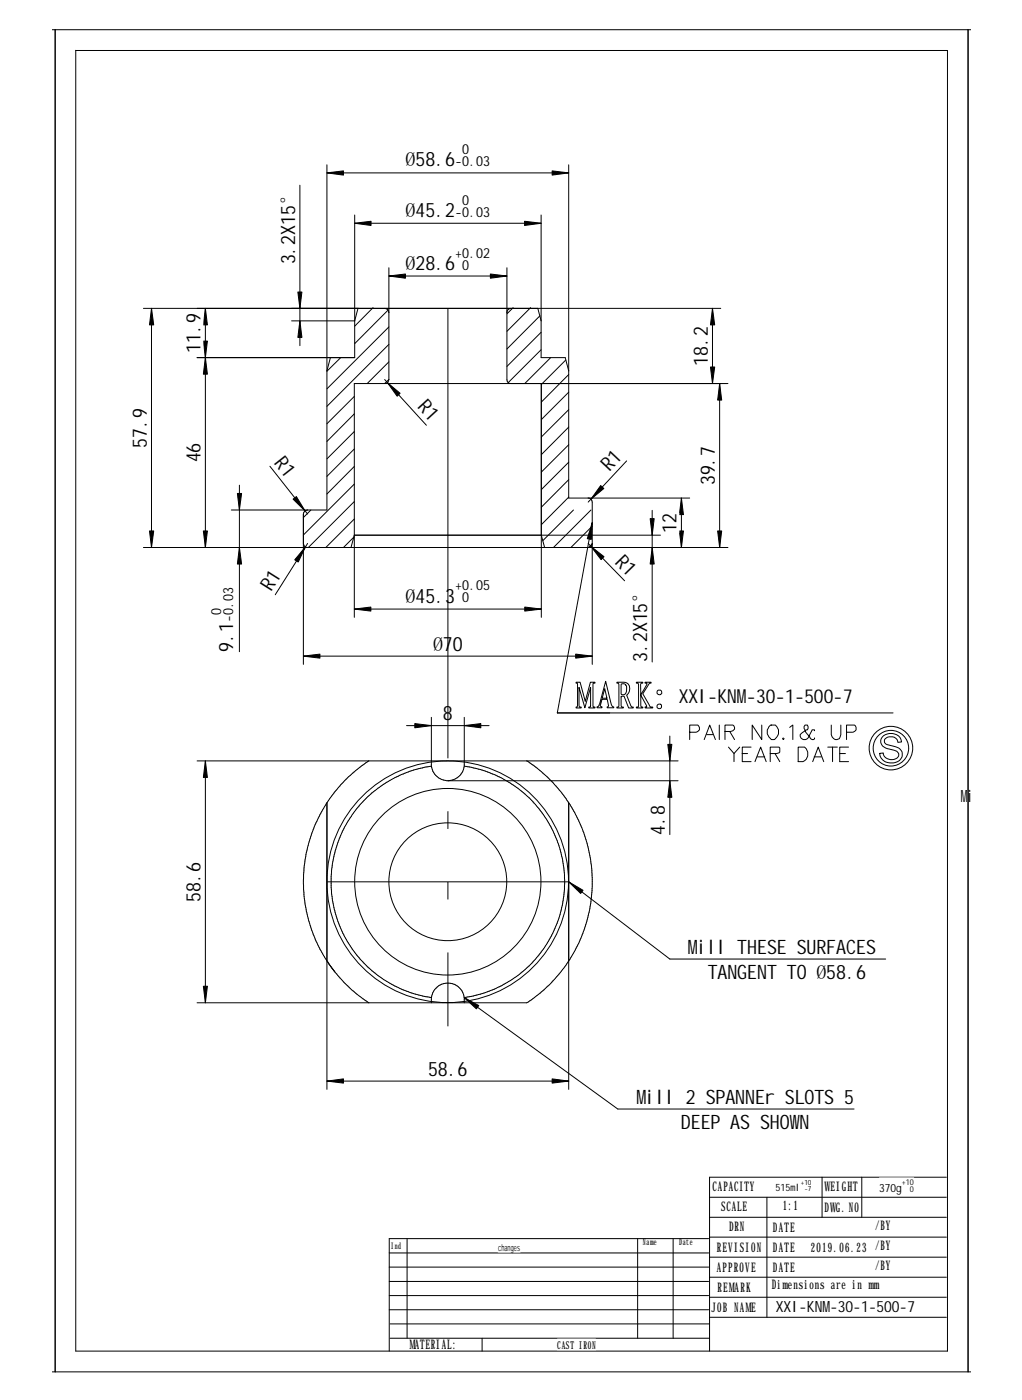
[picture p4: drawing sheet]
<svg xmlns="http://www.w3.org/2000/svg" width="235mm" height="322mm" viewBox="0 0 235 322" stroke-linecap="round" stroke-linejoin="round" font-family="sans-serif">
<g fill="none" stroke="#000" stroke-width=".23">
<path d="M12 6.8h211.6M12.7 6.8v309.2M17.4 11.6v299.6h200.7v-299.6h-200.7M222.9 6.8v309.2M75.3 38v79.5h-22M75.3 39.8h55.6M130.9 38v76.7h27.9M69 42.7v36.9M81.7 49.5v32.9h-36.3M81.7 51.4h42.9M124.6 49.5v32.9h5.5l.8 3M33 71h132.9"/>
<path d="M34.9 71v55.1M47.3 71v55.1M82.4 71l-.7 2.9h-14.6M85.9 70.9l-4.2 4.2M88.6 71a1.01 1.01 0 0 1 .9 1M89.4 71.4l-7.7 7.7M89.5 63.6h27.2M89.5 61.7v25.7M89.5 79.3l-14.2 14.3M89.5 75.3l-14.2 14.3M116.7 61.7v25.7a.87 .87 0 0 0 .9 .9M117.6 71a.94 .94 0 0 0-.9 1"/>
<path d="M118.2 70.9l-1.5 1.4M122.2 70.9l-5.5 5.4M123.8 71l.8 2.9M124.3 72.7l-7.6 7.7M124.6 76.5l-7.9 7.9M164 71v17.3M76.1 82.4l-.8 3M78.4 82.4l-3.1 3.1M81.6 99.4l-6.3 6.3M81.6 95.3l-6.3 6.4M81.6 91.3l-6.3 6.3M88.6 87.4l9.6 10.5"/>
<path d="M88.6 88.3l.9-.9a.94 .94 0 0 1-.9 .9zM89.5 83.3l-5 5M124.6 80.5l-7.6 7.6M124.6 88.3v53.9M126.8 82.4l-6 5.9M130.3 82.9l-5.7 5.6M130.9 86.3l-6.3 6.3M130.9 90.3l-6.3 6.3M130.9 94.3l-6.3 6.4M130.9 98.4l-6.3 6.3M165.7 88.3v37.8M167.6 88.3h-86v53.9"/>
<path d="M55.1 111.7v38.4M62.1 107.4l8.7 11M70.8 117.5a.94 .94 0 0 0-1 .9v34.6M71.6 117.5l-1.8 1.7M81.6 119.5l-6.6 6.6M81.6 115.5l-10.6 10.6M81.6 111.5l-11.8 11.7M81.6 107.4l-6.3 6.4M81.6 103.4l-6.3 6.3M130.9 102.4l-6.3 6.3M130.9 106.5l-6.3 6.3M130.9 110.5l-6.3 6.3"/>
<path d="M130.9 114.5l-6.3 6.3M132 117.5l-7 7M135.4 114.7a.87 .87 0 0 1 1 .9v37.4M136.1 117.5l-8.7 8.6M144.3 106.2l-8.9 9.4M150.2 117.5v35M156.9 114.7v11.4M33 126.1h134.6M69.8 125.2a.94 .94 0 0 0 1 .9M70.8 125.2l-7.4 11.8M81.5 123.7l-2.4 2.4M124.6 123.3l.8 2.8"/>
<path d="M135.4 125.2l8.4 8.6M136.4 120.4l-8.1 43.8h77.3M136.4 125.2a.87 .87 0 0 1-1 .9M136.4 121.2l-5 4.9M136.4 125.3l-.9 .8M152.1 123.3h-70.5l-.8 2.8M69.8 151.1h66.6M81.6 140.3h43M132.6 157.1h1l1.1 4.4 1.2-4.4h1.1v.2l-.4 .1-.1 .2v5l.1 .2h.4v.3h-1.4v-.3h.3l.1-.3v-4.2l-1.3 4.7-1.4-4.7v4.2l.1 .3h.4v.3h-1.2l.4-.6v-4.9l-.1-.2-.3-.1zM139.2 158.6l.5 2.2h-1.1zM139.4 156.9l1.4 5.4 .2 .4 .3 .1v.2h-1.5v-.2a.33 .33 0 0 0 .3-.2 .33 .33 0 0 0-.1-.4l-.2-1.1h-1.2l-.4 1.4 .4 .3v.2h-1.1l.6-1zM142 157.1a2.82 2.82 0 0 1 2.7 .5 1.84 1.84 0 0 1-.4 2.5l.9 2.4 .2 .3h.4v.3h-1.1l-1-2.8-.7 .2v2l.1 .3h.4v.3h-1.5v-.3h.4l.1-.3v-4.8l-.1-.3-.4-.1z"/>
<path d="M143 157.6l.2-.1a.81 .81 0 0 1 1.1 .7 1.59 1.59 0 0 1-.7 1.8h-.5l-.1-.2zM146.5 157.1h1.5v.2l-.4 .1-.1 .3v2.3l1.5-2.4-.1-.2-.4-.1v-.2h1.4v.2l-.5 .3-1.4 2.2 1.4 2.5a.61 .61 0 0 0 .9 .5v.3h-1.8v-.3h.4l-.1-.3-1.3-2.4v2.4l.2 .3h.3v.3h-1.5v-.3h.4l.1-.2v-4.9l-.1-.3-.4-.1zM151.3 159.1l.3-.2h.5a.56 .56 0 0 1 .2 .8 .56 .56 0 0 1-.8 .2 .56 .56 0 0 1-.2-.8zM45.4 175.2h110.7M47.3 175.2v55.8M84.9 175.2a33.7 33.7 0 0 0-7.8 7.1l-1.2 1.7a32.6 32.6 0 0 0-3.9 7.5 33.1 33.1 0 0 0 3.9 30.7M93.6 167.1h19M99.3 165.2v11.2a3.9 3.9 0 0 0 3.6 3.4h53.2M99.4 176.5a25.4 25.4 0 0 0-8.5 2.6 28.6 28.6 0 0 0-8.8 7.2l-1 1.3a26.8 26.8 0 0 0-3.5 7.2l-1.1 4.1-.3 2.9 .1 3.8 .7 3.8a29.2 29.2 0 0 0 3 7.4l1.1 1.8a24.3 24.3 0 0 0 4.2 4.7 26.6 26.6 0 0 0 14.1 6.5M106.9 176.5a26.9 26.9 0 0 1 17.2 9.8l1 1.3a28.5 28.5 0 0 1 4.4 10l.1 .9a26.3 26.3 0 0 1-.1 9.6 27.2 27.2 0 0 1-4.2 10.2l-1.2 1.6a27.2 27.2 0 0 1-17.2 9.9l35.3 25.6h54.4M106.9 165.2v11.2a3.9 3.9 0 0 1-3.6 3.4M121.3 175.2l2.4 1.7 2.2 2 3.2 3.4 2.6 3.8 2.2 4.5a32.8 32.8 0 0 1 2.4 11.1 29.2 29.2 0 0 1-.5 7.2 33.3 33.3 0 0 1-11.5 19.9l-3 2.2h-75.9"/>
<path d="M154.2 169.5v22.7M158.8 168.6h1.5a.93 .93 0 0 0 .5-1.4l-.1-.2h-1.9v3.3M162.1 170.3l1.3-3.3 1.3 3.3M162.7 169.2h1.4M165.6 167v3.3M166.9 168.5h1.3l.8-.4a.71 .71 0 0 0-.3-1.1h-1.8v3.3M167.7 172.1l1.3 1.5 1.3-1.5M168 168.5l1.1 1.8M169 173.6v1.8M170.9 173.6h1.2M172.9 172.1h-2v3.3h2M173.8 175.4l1.3-3.3 1.3 3.3"/>
<path d="M174.4 174.3h1.7M175.4 167v3.3l-2.2-3.3v3.3M177 167.4l.4-.4h1.1a2.05 2.05 0 0 1-.2 3.3 1.36 1.36 0 0 1-1.4-.9 1.69 1.69 0 0 1 .1-2zM177.3 173.6h1.5l.6-.2 .1-.2v-.9l-.1-.2h-2.1v3.3M178.4 173.6l1.1 1.8M180.3 170l-.1 .1 .1 .2 .3-.2M181.8 167.5l.7-.5v3.3M183.8 172.1h1.1a1.25 1.25 0 0 1 1.1 1.1 2.03 2.03 0 0 1-1.1 2.2h-1.1zM187.1 175.4l1.3-3.3 1.3 3.3M187.5 174.3h1.6M187.5 168.3v-.2h-.5l-.6 1.1a1.11 1.11 0 0 1-1.1 1.2 1.11 1.11 0 0 1-1.1-1.2l1.5-1.1h.2l.2-.3-.2-.8h-.6l-.2 .4a4.6 4.6 0 0 0 1.3 2.3l.2 .4 .4 .2h.4l.1-.3M190.6 172.1h2.2"/>
<path d="M191.4 167v2.2a1.1 1.1 0 0 0 1.1 1.1 1.1 1.1 0 0 0 1.1-1.1v-2.2M191.7 172.1v3.3M193.3 173.6h1.3M194.9 168.6h1.5a.93 .93 0 0 0 .5-1.4l-.2-.2h-1.8v3.3M195.4 172.1h-2.1v3.3h2.1M203.4 169.4a2.64 2.64 0 0 1 4.1 1.2l.1 .3-.9 .1a1.67 1.67 0 0 0-1.4-1.3 1.67 1.67 0 0 0-1.7 .8l.2 .6a1.6 1.6 0 0 0 1.4 .6l.8 .2a1.89 1.89 0 0 1 1.8 2.1 1.89 1.89 0 0 1-2.1 1.7 2.48 2.48 0 0 1-3.1-2.2l.8-.1a1.92 1.92 0 0 0 1.6 1.5 1.92 1.92 0 0 0 1.9-.9 1.23 1.23 0 0 0-1.2-1.3l-.7-.1a1.95 1.95 0 0 1-2.1-2.4zM75.3 184.9v66M130.9 184.9v66M130.9 203.1l23.3 17.8h49.7M75.3 221.3l1.9 2.7 2.6 2.8 2.4 2.2 2.7 2M76.2 222.7l.5 .6M99.3 231a3.9 3.9 0 0 1 3.8-4.6 3.9 3.9 0 0 1 3.8 4.6"/>
<path d="M75.3 249h55.6M163.4 275.7h54.5M176.6 275.7v27.7M189.3 271.1v9.3M198.4 271.1v9.3M217.9 271.1h-54.5v40.1M89.6 298.4h73.6M89.6 295.1h73.6M89.6 291.8h73.6M89.6 288.6h73.6M93.7 285.3v22.9M146.8 285.3v22.9"/>
<path d="M155 285.3v22.9M163.2 285.3h-73.6v25.9M163.4 284.9h54.5M163.4 289.5h54.5M163.4 294.2h54.5M163.4 298.8h54.5M163.4 280.4h54.5M12 316h211.6M89.6 301.7h73.6M89.8 308.2h73.6M89.8 304.9h73.6M111 308.2v3"/>
<path d="M163.4 303.4h54.5"/>
<circle cx="151.8" cy="162.7" r=".55"/>
<circle cx="205.1" cy="172.3" r="4.1"/>
<circle cx="205.1" cy="172.3" r="5"/>
<circle cx="103.1" cy="203.1" r="27.8"/>
<circle cx="103.1" cy="203.1" r="21.5"/>
<circle cx="103.1" cy="203.1" r="13.6"/>
</g>
<g fill="#000" stroke="#000" stroke-width=".23">
<path d="M75.3 39.8l3.8-.4v.9z" fill-rule="evenodd"/>
<path d="M127.1 39.4l3.8 .4-3.8 .5z" fill-rule="evenodd"/>
<path d="M81.7 51.4l3.7-.4v.9z" fill-rule="evenodd"/>
<path d="M120.8 51l3.8 .4-3.8 .5z" fill-rule="evenodd"/>
<path d="M34.9 71l.5 3.8h-1z" fill-rule="evenodd"/>
<path d="M47.3 71l.5 3.8h-1z" fill-rule="evenodd"/>
<path d="M46.8 78.6h1l-.5 3.8z" fill-rule="evenodd"/>
<path d="M68.6 67.3h.9l-.5 3.7z" fill-rule="evenodd"/>
<path d="M69 73.9l.5 3.8h-.9z" fill-rule="evenodd"/>
<path d="M89.5 63.6l3.8-.5v1z" fill-rule="evenodd"/>
<path d="M112.9 63.1l3.8 .5-3.8 .5z" fill-rule="evenodd"/>
<path d="M164 71l.5 3.8h-.9z" fill-rule="evenodd"/>
<path d="M47.3 82.4l.5 3.8h-1z" fill-rule="evenodd"/>
<path d="M89.2 88.1l2.9 2.5-.7 .7z" fill-rule="evenodd"/>
<path d="M163.6 84.5h.9l-.5 3.8z" fill-rule="evenodd"/>
<path d="M165.7 88.3l.5 3.8h-1z" fill-rule="evenodd"/>
<path d="M54.7 113.7h.9l-.5 3.8z" fill-rule="evenodd"/>
<path d="M67.5 115l.7-.6 2 3.3z" fill-rule="evenodd"/>
<path d="M138.3 111.8l.7 .7-2.9 2.5z" fill-rule="evenodd"/>
<path d="M149.7 119.5h.9l-.4 3.8z" fill-rule="evenodd"/>
<path d="M156.9 114.7l.5 3.8h-1z" fill-rule="evenodd"/>
<path d="M34.4 122.3h1l-.5 3.8z" fill-rule="evenodd"/>
<path d="M46.8 122.3h1l-.5 3.8z" fill-rule="evenodd"/>
<path d="M55.1 126.1l.5 3.8h-.9z" fill-rule="evenodd"/>
<path d="M70.3 126l-1.6 3.4-.8-.5z" fill-rule="evenodd"/>
<path d="M81.6 140.3l3.8-.5v.9z" fill-rule="evenodd"/>
<path d="M120.8 139.8l3.8 .5-3.8 .4z" fill-rule="evenodd"/>
<path d="M136.4 120.4l-.3 3.8-.9-.1z" fill-rule="evenodd"/>
<path d="M136.1 125.8l3 2.4-.7 .7z" fill-rule="evenodd"/>
<path d="M150.2 126.1l.4 3.8h-.9z" fill-rule="evenodd"/>
<path d="M156.4 122.3h1l-.5 3.8z" fill-rule="evenodd"/>
<path d="M165.2 122.3h1l-.5 3.8z" fill-rule="evenodd"/>
<path d="M69.8 151.1l3.9-.4v.9z" fill-rule="evenodd"/>
<path d="M132.5 150.7l3.9 .4-3.9 .5z" fill-rule="evenodd"/>
<path d="M47.3 175.2l.5 3.9h-1z" fill-rule="evenodd"/>
<path d="M95.5 166.7l3.8 .4-3.8 .5z" fill-rule="evenodd"/>
<path d="M106.9 167.1l3.8-.4v.9z" fill-rule="evenodd"/>
<path d="M153.8 171.4h.9l-.5 3.8z" fill-rule="evenodd"/>
<path d="M154.2 179.8l.5 3.8h-.9z" fill-rule="evenodd"/>
<path d="M130.9 203.1l3.3 1.9-.5 .8z" fill-rule="evenodd"/>
<path d="M46.8 227.1h1l-.5 3.9z" fill-rule="evenodd"/>
<path d="M106.9 229.8l3.3 1.8-.5 .8z" fill-rule="evenodd"/>
<path d="M75.3 249l3.8-.5v1z" fill-rule="evenodd"/>
<path d="M127.1 248.5l3.8 .5-3.8 .5z" fill-rule="evenodd"/>
</g>
<g fill="#fff" stroke="#fff" stroke-width=".23">
<path d="M158.4 215.7h45.5v4.6h-45.5z" fill-rule="evenodd"/>
<path d="M162.9 221.5h36.5v4.5h-36.5z" fill-rule="evenodd"/>
<path d="M146.5 250.3h50.1v4.5h-50.1z" fill-rule="evenodd"/>
<path d="M156.8 256h29.6v4.6h-29.6z" fill-rule="evenodd"/>
<path d="M98.6 243.8h9.1v4.6h-9.1z" fill-rule="evenodd"/>
<path d="M42.1 198.5h4.6v9.2h-4.6z" fill-rule="evenodd"/>
<path d="M149.1 185.4h4.5v6.8h-4.5z" fill-rule="evenodd"/>
<path d="M102 162h2.3v4.5h-2.3z" fill-rule="evenodd"/>
<path d="M141.1 130.1l3.2-3.2 3.2 3.3-3.3 3.1z" fill-rule="evenodd"/>
<path d="M145 134.2h4.6v18.3h-4.6z" fill-rule="evenodd"/>
<path d="M160.5 102.7h4.6v9.1h-4.6z" fill-rule="evenodd"/>
<path d="M151.7 118.1h4.6v4.6h-4.6z" fill-rule="evenodd"/>
<path d="M140.5 102.6l3.3 3.1-3 3.4-3.4-3.2z" fill-rule="evenodd"/>
<path d="M99.7 146h6.8v4.5h-6.8z" fill-rule="evenodd"/>
<path d="M93.4 133.8h19.4v5.6h-19.4z" fill-rule="evenodd"/>
<path d="M48.6 135.2h5.7v14.9h-5.7z" fill-rule="evenodd"/>
<path d="M61.4 130.4l3.9 2.4-2.4 3.8-3.9-2.4z" fill-rule="evenodd"/>
<path d="M62.6 107l3.6-2.8 2.8 3.6-3.6 2.8z" fill-rule="evenodd"/>
<path d="M42.1 102h4.6v4.5h-4.6z" fill-rule="evenodd"/>
<path d="M95.5 94.2l3.4-3.1 3.1 3.4-3.4 3.1z" fill-rule="evenodd"/>
<path d="M63.9 42.7h4.6v18.2h-4.6z" fill-rule="evenodd"/>
<path d="M93.4 57.1h19.4v5.6h-19.4z" fill-rule="evenodd"/>
<path d="M93.4 44.9h19.4v5.7h-19.4z" fill-rule="evenodd"/>
<path d="M93.4 33.3h19.4v5.7h-19.4z" fill-rule="evenodd"/>
<path d="M158.9 75.1h4.5v9.2h-4.5z" fill-rule="evenodd"/>
<path d="M42.1 72.1h4.6v9.2h-4.6z" fill-rule="evenodd"/>
<path d="M29.8 94h4.5v9.2h-4.5z" fill-rule="evenodd"/>
<path d="M156.3 158.1h40v4.4h-40z" fill-rule="evenodd"/>
<path d="M178.6 299.2h32.1v3.6h-32.1z" fill-rule="evenodd"/>
<path d="M186.6 285.7h12.9v3h-12.9z" fill-rule="evenodd"/>
<path d="M114.7 286.2h5.1v2.2h-5.1z" fill-rule="evenodd"/>
<path d="M128.3 308.4h8.9v2.5h-8.9z" fill-rule="evenodd"/>
<path d="M202.4 271.3h8v3.6h-8z" fill-rule="evenodd"/>
<path d="M178.5 271.4h8.4v3.2h-8.4z" fill-rule="evenodd"/>
</g>
<path d="M75.3 203.1h55.6" fill="none" stroke="#000" stroke-width=".23" stroke-dasharray="103.6 12.2 4.1 12.2" stroke-linecap="butt"/>
<path d="M103.1 71v165.4" fill="none" stroke="#000" stroke-width=".23" stroke-dasharray="103.6 12.2 4.1 12.2 4.1 12.2" stroke-linecap="butt"/>
<g font-size="4.6">
<text x="93.4" y="38.3">Ø58.6</text>
<text x="93.4" y="50">Ø45.2</text>
<text x="67.9" y="60.9" transform="rotate(-90 67.9 60.9)">3.2X15°</text>
<text x="93.4" y="62.2">Ø28.6</text>
<text x="46.1" y="81.3" transform="rotate(-90 46.1 81.3)">11.9</text>
<text x="162.9" y="84.3" transform="rotate(-90 162.9 84.3)">18.2</text>
<text x="96" y="93.8" transform="rotate(48 96 93.8)">R1</text>
<text x="33.8" y="103.2" transform="rotate(-90 33.8 103.2)">57.9</text>
<text x="46.1" y="106.5" transform="rotate(-90 46.1 106.5)">46</text>
<text x="63" y="106.7" transform="rotate(52 63 106.7)">R1</text>
<text x="140.3" y="108.7" transform="rotate(-47 140.3 108.7)">R1</text>
<text x="164.5" y="111.8" transform="rotate(-90 164.5 111.8)">39.7</text>
<text x="155.7" y="122.7" transform="rotate(-90 155.7 122.7)">12</text>
<text x="141.4" y="129.7" transform="rotate(46 141.4 129.7)">R1</text>
<text x="62.4" y="136.4" transform="rotate(-58 62.4 136.4)">R1</text>
<text x="93.4" y="138.8">Ø45.3</text>
<text x="99.7" y="149.9">Ø70</text>
<text x="53.7" y="150.1" transform="rotate(-90 53.7 150.1)">9.1</text>
<text x="149" y="152.5" transform="rotate(-90 149 152.5)">3.2X15°</text>
<text x="102" y="165.9">8</text>
<text x="153.1" y="192.2" transform="rotate(-90 153.1 192.2)">4.8</text>
<text x="46.1" y="207.7" transform="rotate(-90 46.1 207.7)">58.6</text>
<text x="158.4" y="219.7">Mill THESE SURFACES</text>
<text x="162.9" y="225.4">TANGENT TO Ø58.6</text>
<text x="98.6" y="247.8">58.6</text>
<text x="146.5" y="254.2">Mill 2 SPANNEr SLOTS 5</text>
<text x="156.8" y="260">DEEP AS SHOWN</text>
</g>
<text font-size="4.4" x="156.3" y="161.9">XXI-KNM-30-1-500-7</text>
<text font-size="3.9" x="221.2" y="184.6">Mi</text>
<text font-size="3.6" x="178.6" y="302.2">XXI-KNM-30-1-500-7</text>
<g font-size="3.2">
<text x="106.4" y="35.5">0</text>
<text x="104.8" y="38.3">-0.03</text>
<text x="106.4" y="47.2">0</text>
<text x="104.8" y="50">-0.03</text>
<text x="104.8" y="59.3">+0.02</text>
<text x="106.4" y="62.1">0</text>
<text x="104.8" y="136">+0.05</text>
<text x="50.9" y="141.6" transform="rotate(-90 50.9 141.6)">0</text>
<text x="53.7" y="143.2" transform="rotate(-90 53.7 143.2)">-0.03</text>
<text x="106.4" y="138.8">0</text>
</g>
<g font-size="3">
<text x="164" y="274.4">CAPACITY</text>
<text x="189.9" y="274.4">WEIGHT</text>
<text x="166.1" y="279">SCALE</text>
<text x="180.3" y="278.6">1:1</text>
<text x="189.8" y="279">DWG. NO</text>
<text x="167.9" y="283.6">DRN</text>
<text x="178" y="283.7">DATE</text>
<text x="201.5" y="287.9">/BY</text>
<text x="201.5" y="283.3">/BY</text>
<text x="165" y="292.9">APPROVE</text>
<text x="165.1" y="288.3">REVISION</text>
<text x="178" y="288.3">DATE</text>
<text x="178" y="292.9">DATE</text>
<text x="186.6" y="288.3">2019.06.23</text>
<text x="201.5" y="292.6">/BY</text>
<text x="165.2" y="297.5">REMARK</text>
<text x="177.7" y="297">Dimensions are in mm</text>
<text x="163.8" y="302.1">JOB NAME</text>
<text x="94.3" y="310.7">MATERIAL:</text>
</g>
<text font-size="2.6" x="202.4" y="274.5">370g</text>
<text font-size="2.5" x="128.3" y="310.6">CAST IRON</text>
<text font-size="2.3" x="178.5" y="274.3">515ml</text>
<text font-size="2.2" x="114.7" y="288.1">changes</text>
<g font-size="2.1">
<text x="90" y="287.6">Ind</text>
<text x="148" y="286.8">Name</text>
<text x="156.3" y="286.8">Date</text>
</g>
<g font-size="1.9">
<text x="207.6" y="272.9">+10</text>
<text x="209.5" y="274.5">0</text>
</g>
<g font-size="1.7">
<text x="184.4" y="272.9">+10</text>
<text x="185.2" y="274.3">-7</text>
</g>
</svg>
